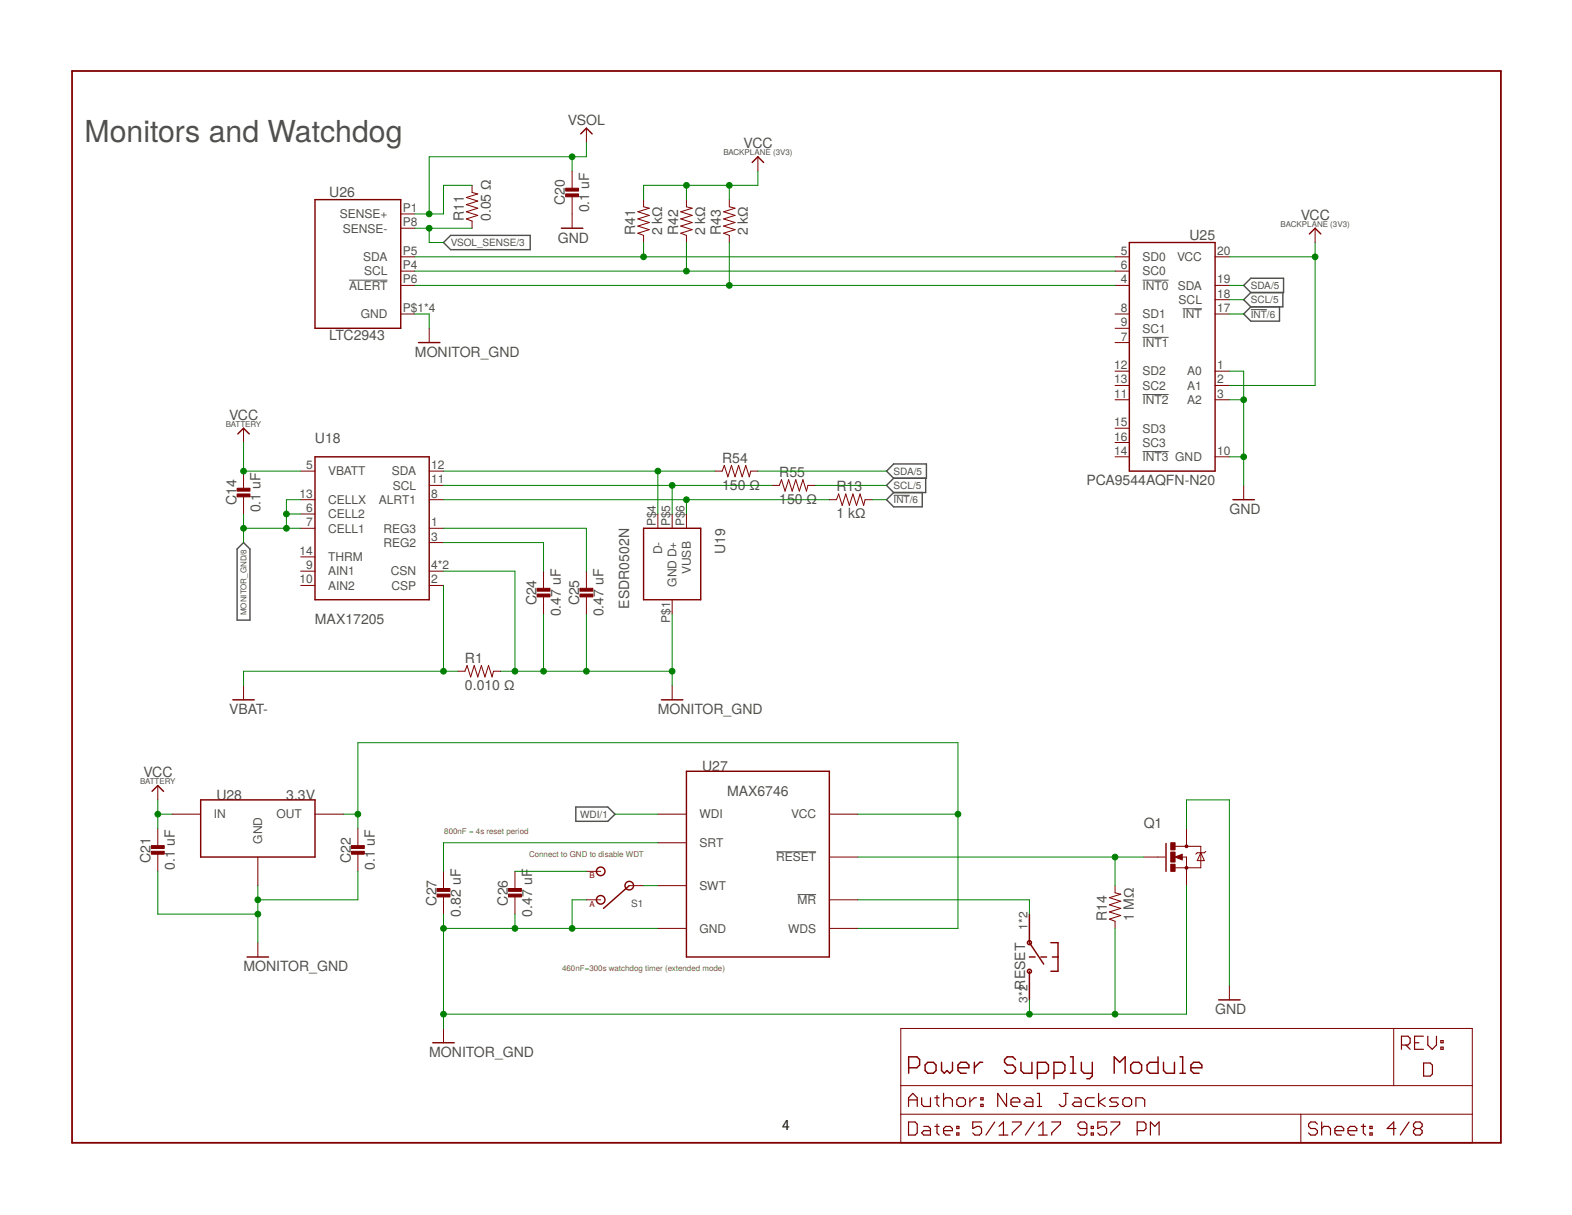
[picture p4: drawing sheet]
<svg xmlns="http://www.w3.org/2000/svg" width="279mm" height="216mm" viewBox="0 0 279 216" stroke-linecap="round" stroke-linejoin="round" font-family="sans-serif">
<path d="M62 49.8h6.9M203.1 49.8h4.6M203.1 59.9h4.6M210.2 54.9h3.4M222.3 55h2.9M203.1 70.1h4.6M158.8 88h2.9M203.1 80.2h4.6M137.9 151.4h7.2M141.7 159h3.4" fill="none" stroke="#505050" stroke-width=".18"/>
<path d="M78.8 43.1l1.3-1.3h14.1v2.6h-14.1zM221 50.7l1.3-1.3h5.8v2.6h-5.8zM222.3 52l-1.3 1.3 1.3 1.2M222.3 54.5l-1.3 1.3 1.3 1.3h5.1v-2.6M228 52v2.5h-5.7M43.3 96.4l1.1 1.2v12.6h-2.3v-12.6zM157.6 83.7l1.2-1.3h5.9v2.6h-5.9zM158.8 85l-1.2 1.3 1.2 1.2M158.8 87.5l-1.2 1.3 1.2 1.3h5.1v-2.6M164.5 85v2.5h-5.7M102.3 143.4h5.7l1.3 1.3-1.3 1.2h-5.7z" fill="none" stroke="#505050" stroke-width=".25"/>
<path d="M12.8 12.6h254v190.5h-254zM210 152l-.9 .3 .9 .2v-.2h-.3" fill="none" stroke="#800000" stroke-width=".32"/>
<g fill="none" stroke="#800000" stroke-width=".18">
<path d="M71.2 38h2.5M83.9 32.9v1.3l1 .3-2 .6 2 .6-2 .7 2 .6-2 .6 2 .7-2 .6 1 .4v1.3M101.7 30.4v3M101.7 34.7v5.9M104.2 22.8v2.5M114.4 35.5v1.2l1 .3-2 .6 2 .7-2 .6 2 .6-2 .7 2 .6-2 .6 1 .4v1.3M122 35.5v1.2l1 .3-2 .6 2 .7-2 .6 2 .6-2 .7 2 .6-2 .6 1 .4v1.3M129.6 35.5v1.2l1 .3-2 .6 2 .7-2 .6 2 .6-2 .7 2 .6-2 .6 1 .4v1.3M134.7 27.9v2.5M71.2 50.7h2.5M71.2 45.6h2.5M71.2 48.2h2.5"/>
<path d="M71.2 55.8h2.5M71.2 40.6h2.5M76.3 58.3v2.6M198.2 50.7h2.5M198.2 45.6h2.5M198.2 48.2h2.5M198.2 55.8h2.5M198.2 58.3h2.5M216 50.7h2.5M216 45.6h2.5M216 55.8h2.5M216 53.3h2.5"/>
<path d="M233.7 40.6v2.5M43.3 76.1v2.5M198.2 66h2.5M198.2 68.5h2.5M198.2 71h2.5M198.2 60.9h2.5M198.2 76.1h2.5M198.2 78.6h2.5M216 66h2.5M216 68.5h2.5M216 71h2.5M43.3 83.7v3.1"/>
<path d="M43.3 88v3.3M53.4 93.9h2.6M53.4 83.7h2.6M53.4 91.3h2.6M53.4 88.8h2.6M53.4 99h2.6M76.3 93.9h2.5M76.3 96.4h2.5M76.3 83.7h2.5M76.3 88.8h2.5M76.3 86.3h2.5M116.9 91.3v2.6"/>
<path d="M119.5 91.3v2.6M122 91.3v2.6M127.1 83.7h1.3l.3-1 .7 2 .6-2 .6 2 .7-2 .6 2 .6-2 .7 2 .2-1h1.3M137.2 86.3h1.3l.4-1.1 .6 2.1 .7-2.1 .6 2.1 .6-2.1 .7 2.1 .6-2.1 .6 2.1 .3-1h1.3M147.4 88.8h1.3l.4-1 .6 2 .6-2 .7 2 .6-2 .6 2 .7-2 .6 2 .3-1h1.2M198.2 81.2h2.5M216 81.2h2.5M221 86.3v2.5M53.4 104h2.6M53.4 101.5h2.6M76.3 104h2.5M76.3 101.5h2.5"/>
<path d="M81.4 119.3h1.2l.4-1 .7 2 .6-2 .6 2 .7-2 .6 2 .6-2 .7 2 .2-1h1.3M96.6 101.5v3M96.6 105.8v3.3M104.2 101.5v3M104.2 105.8v3.3M119.5 106.6v2.5M28 139.6v2.5M43.3 121.8v2.6M119.5 121.8v2.6M28 147.2v3.1M28 151.5v3.3M30.6 144.7h5.1"/>
<path d="M45.8 152.3v5.1M56 144.7h5.1M63.6 147.2v3.1M63.6 151.5v3.3M78.8 154.8v3.1M78.8 159.1v3.3M91.5 154.8v3.1M91.5 159.1v3.3M104.2 159.9h2.6M104.2 154.8h2.6M111.8 157.4h2.6M116.9 144.7h5.1"/>
<path d="M116.9 157.4h5.1M116.9 149.8h5.1M147.4 144.7h5.1M147.4 152.3h5.1M147.4 159.9h5.1M198.2 157.4v1.2l1 .3-2 .6 2 .6-2 .7 2 .6-2 .7 2 .6-2 .6 1 .4v1.3M203.3 152.3h3.8M208.9 152.3l1.2-.5v1zM208.9 150.4h4.5v3.8h-4.5M210 152.3h.9v5.1M210.9 147.2v3.2M213.4 151.5l.7 1.4h-1.3z"/>
<path d="M214.3 151.3l-.2 .2h-1.3l-.3 .3M45.8 167.5v2.6M116.9 165h5.1M147.4 165h5.1M183 162.4v5.1M183 172.6v5.1M218.5 175.1v2.6M78.8 182.8v2.5M160.1 182.8h101.6v20.3h-101.6zM160.1 198h101.6M160.1 192.9h101.6M231.2 198v5.1"/>
<path d="M247.7 182.8v10.1"/>
</g>
<g fill="none" stroke="#800000" stroke-width=".21">
<path d="M161.5 196.6v-1.5l.7-.8 .8 .8v1.5M161.5 199.4h1.1l.4 .3v1.6l-.4 .4h-1.1zM161.5 195.5h1.5M163.8 195.1v1.1l.4 .4h1.2v-1.5M166.1 195.1h.8M166.5 194.7v1.5l.4 .4M166.5 199.7v1.6l.4 .4M167.7 194.3v2.3M167.7 195.5l.4-.4h.8l.4 .4v1.1M170.4 195.1h.8l.4 .4v.7l-.4 .4h-.8l-.3-.4v-.7zM172.4 195.1v1.5M173.5 195.1h-.3l-.8 .7"/>
<path d="M174.3 195.1h.4v.4h-.4zM174.3 196.2h.4v.4h-.4zM174.5 199.4h-1.6v1.1l.8-.3h.4l.4 .3v.8l-.4 .4h-.8l-.4-.4M176.8 199.4l-1.6 2.3M178.9 194.3v2.3l-1.6-2.3v2.3M179.7 195.8h1.6v-.3l-.5-.4h-.7l-.4 .4v.7l.4 .4h.7M179.9 199.4h1.6v.3l-1.6 1.6v.4M182.4 195.1h.8l.4 .4v1.1h-1.2l-.4-.4 .4-.4h1.2M183.8 199.4l-1.6 2.3M184.4 196.6h.7M184.4 194.3h.3v2.3M186.9 199.4h1.6v.3l-1.6 1.6v.4"/>
<path d="M189 194.3h.8M189.4 194.3v1.9l-.4 .4h-.4l-.3-.4M191 195.1h.8l.4 .4v1.1h-1.2l-.4-.4 .4-.4h1.2M194.5 195.1h-1.2l-.4 .4v.7l.4 .4h1.2M195.3 194.3v2.3M196.4 195.1l-1.1 .7 1.1 .8M196.7 199.4h-1.6v1.1l.8-.3h.4l.4 .3v.8l-.4 .4h-.8l-.4-.4M197.4 199.4h1.6v.3l-1.6 1.6v.4M198.8 195.1h-1.2l-.4 .4 .4 .3h.8l.4 .4-.4 .4h-1.2M199.6 195.5l.3-.4h.8l.4 .4v.7l-.4 .4h-.8l-.3-.4zM201.9 196.6v-1.5h1.2l.4 .4v1.1M234.1 199.7l-.4-.3h-.7l-.4 .3v.5l.4 .3h.7l.4 .4v.4l-.4 .4h-.7l-.4-.4"/>
<path d="M234.9 199.4v2.3M242.3 199.7v1.6l.4 .4M249.1 185.7h1.2l.3-.4v-.8l-.3-.4h-1.2v2.4M249.9 185.7l.7 .8M250.4 199.4l-1.5 2.3M251.4 185.3h.8M253 184.1h-1.6v2.4h1.6M253 188.9h1.2l.4 .4v1.5l-.4 .4h-1.2zM253.8 184.1v1.6l.8 .8 .7-.8v-1.6M256.1 186.1h.4v.4h-.4zM256.1 184.9h.4v.4h-.4zM164.2 200.2h.8l.4 .3v1.2h-1.2l-.4-.4 .4-.4h1.2"/>
<path d="M166.1 200.2h.8M167.7 200.9h1.6v-.4l-.4-.3h-.8l-.4 .3v.8l.4 .4h.8M170.1 201.3h.3v.4h-.3zM170.1 200.2h.3v.3h-.3zM177.6 201.7h1.5M177.6 200.2l.8-.8v2.3M184.6 201.7h1.5M184.6 200.2l.8-.8v2.3M193.2 200.5h-1.2l-.4-.3v-.5l.4-.3h.8l.4 .3v1.6l-.4 .4h-.8l-.4-.4M194 201.3h.3v.4h-.3zM194 200.2h.3v.3h-.3zM202.1 200.9h1.2l.4-.4v-.8l-.4-.3h-1.2v2.3"/>
<path d="M204.5 201.7v-2.3l.8 .8 .7-.8v2.3M234.9 200.5l.4-.3h.8l.4 .3v1.2M237.3 200.9h1.5v-.4l-.4-.3h-.8l-.3 .3v.8l.3 .4h.8M239.6 200.9h1.6v-.4l-.4-.3h-.8l-.4 .3v.8l.4 .4h.8M241.9 200.2h.8M243.5 201.3h.4v.4h-.4zM243.5 200.2h.4v.3h-.4zM248.1 200.5h-1.6l1.2-1.1v2.3M251.6 200.5l-.4 .4v.4l.4 .4h.8l.4-.4v-.4l-.4-.4M251.6 200.5l-.4-.3v-.5l.4-.3h.8l.4 .3v.5l-.4 .3M251.6 200.5h.8"/>
</g>
<g fill="none" stroke="#800000" stroke-width=".25">
<path d="M56 35.5h15.2v22.8h-15.2zM103.2 23.8l1-1 1 1M133.7 28.9l1-1 1 1M99.8 40.6h3.8M200.7 43.1h15.3v40.6h-15.3zM232.7 41.6l1-1 1.1 1M42.3 77.1l1-1 1 1M74.4 60.9h3.8M56 81.2h20.3v25.4h-20.3zM114.4 93.9h10.1v12.7h-10.1zM219.1 88.8h3.8M41.4 124.4h3.8"/>
<path d="M117.6 124.4h3.8M122 137.1h25.4v33h-25.4zM27 140.6l1-1 1.1 1M35.7 142.1h20.3v10.2h-20.3zM111.8 157.4l-4.5 4M207.2 149.9v4.9M43.9 170.1h3.8M183 170.1h1M183 162.4v5.1l2.5 3.8M183 172.6v5.1M185 170.1h1M186.8 167.5h1.2v5.1h-1.2"/>
<path d="M187 170.1h1M216.6 177.7h3.8M76.9 185.3h3.8M161.5 189.7h1.5l.4-.4v-1l-.4-.5h-1.5v2.9M164.4 189.3l.5-.5h1l.5 .5v.9l-.5 .5h-1l-.5-.5zM167.3 188.8v1.4l.5 .5 .5-.5 .5 .5 .5-.5v-1.4M170.3 189.7h1.9v-.4l-.5-.5h-.9l-.5 .5v.9l.5 .5h.9M173.2 188.8v1.9M174.6 188.8h-.4l-1 .9M180.5 188.3l-.5-.5h-1l-.5 .5v.5l.5 .5h1l.5 .4v.5l-.5 .5h-1l-.5-.5M181.5 188.8v1.4l.4 .5h1.5v-1.9M184.4 190.7h1.5l.5-.5v-.9l-.5-.5h-1.5v2.9"/>
<path d="M187.3 190.7h1.5l.5-.5v-.9l-.5-.5h-1.5v2.9M190.2 187.8h.5v2.9M190.2 190.7h1M192.2 188.8v1.4l.5 .5h1.4M194.1 188.8v2.4l-.4 .5h-.5M198 190.7v-2.9l1 1 1-1v2.9M201 189.3l.4-.5h1l.5 .5v.9l-.5 .5h-1l-.4-.5zM205.8 187.8v2.9h-1.4l-.5-.5v-.9l.5-.5h1.4M206.8 188.8v1.4l.5 .5h1.4v-1.9M209.7 187.8h.5v2.9M209.7 190.7h1M211.7 189.7h1.9v-.4l-.5-.5h-.9l-.5 .5v.9l.5 .5h.9"/>
<circle cx="106.8" cy="159.9" r=".76"/>
<circle cx="106.8" cy="154.8" r=".76"/>
<circle cx="111.8" cy="157.4" r=".76"/>
<circle cx="183" cy="172.6" r=".36"/>
<circle cx="183" cy="167.5" r=".36"/>
</g>
<g fill="#800000" stroke="#800000" stroke-width=".18">
<path d="M42.1 86.8h2.3v.5h-2.3z"/>
<path d="M42.1 87.8h2.3v.5h-2.3z"/>
<path d="M95.5 104.5h2.2v.6h-2.2z"/>
<path d="M95.5 105.6h2.2v.5h-2.2z"/>
<path d="M103.1 104.5h2.3v.6h-2.3z"/>
<path d="M103.1 105.6h2.3v.5h-2.3z"/>
<path d="M100.5 33.4h2.3v.6h-2.3z"/>
<path d="M100.5 34.5h2.3v.5h-2.3z"/>
<path d="M90.4 157.9h2.3v.5h-2.3z"/>
<path d="M90.4 158.9h2.3v.5h-2.3z"/>
<path d="M77.7 157.9h2.3v.5h-2.3z"/>
<path d="M77.7 158.9h2.3v.5h-2.3z"/>
<path d="M26.9 150.3h2.3v.5h-2.3z"/>
<path d="M26.9 151.3h2.3v.5h-2.3z"/>
<path d="M62.5 150.3h2.2v.5h-2.2z"/>
<path d="M62.5 151.3h2.2v.5h-2.2z"/>
<path d="M208.1 153.6h.8v1.2h-.8z"/>
<path d="M208.1 149.8h.8v1.2h-.8z"/>
<path d="M208.1 151.4h.8v1.8h-.8z"/>
</g>
<g fill="none" stroke="#800000" stroke-width=".42">
<circle cx="210.9" cy="150.4" r=".13"/>
<circle cx="210.9" cy="154.2" r=".13"/>
</g>
<g fill="none" stroke="#008000" stroke-width=".18">
<path d="M83.9 32.9h-5.1v5.1h-5.1M101.7 27.9v2.5M104.2 25.3v2.6h-27.9v10.1M122 32.9v2.6M129.6 32.9v2.6M134.7 30.4v2.5h-20.3v2.6M73.7 40.6h10.2M73.7 55.8h2.6v2.5M73.7 45.6h124.5M73.7 50.7h124.5M73.7 48.2h124.5M76.3 40.6v2.5h2.5"/>
<path d="M114.4 43.1v2.5M122 43.1v5.1M129.6 43.1v7.6M218.5 45.6h15.2M218.5 50.7h2.5M218.5 53.3h2.5M218.5 55.8h2.5M233.7 43.1v25.4h-15.2M43.3 78.6v5.1h10.1M218.5 66h2.5v20.3M218.5 71h2.5M43.3 91.3v5.1"/>
<path d="M43.3 93.9h10.1M50.9 91.3h2.5M53.4 88.8h-2.5v5.1M78.8 83.7h48.3M78.8 86.3h58.4M78.8 88.8h68.6M78.8 96.4h17.8v5.1M78.8 93.9h25.4v7.6M116.9 83.7v7.6M119.5 86.3v5M122 88.8v2.5M134.7 83.7h22.9"/>
<path d="M144.9 86.3h12.7M155 88.8h2.6M218.5 81.2h2.5M78.8 104v15.3M78.8 101.5h12.7v17.8M81.4 119.3h-38.1v2.5M89 119.3h30.5M96.6 109.1v10.2M104.2 109.1v10.2M119.5 109.1v12.7M28 142.1v5.1M28 154.8v7.6h17.8"/>
<path d="M28 144.7h2.6M45.8 157.4v10.1M61.1 144.7h2.5M63.6 147.2v-15.2h106.7v33h-17.8M63.6 154.8v5.1h-17.8M91.5 154.8h12.7M104.2 159.9h-2.5v5.1M109.3 144.7h7.6M114.4 157.4h2.5M116.9 149.8h-38.1v5M152.5 144.7h17.8M152.5 152.3h50.8"/>
<path d="M152.5 159.9h30.5v2.5M198.2 152.3v5.1M210.9 147.2v-5.1h7.6v33M210.9 157.4v22.8h-132.1M78.8 162.4v20.4M78.8 165h38.1M91.5 162.4v2.6M183 177.7v2.5M198.2 165v15.2"/>
</g>
<g fill="#008000" stroke="#008000" stroke-width=".18">
<circle cx="221" cy="71" r=".51"/>
<circle cx="221" cy="81.2" r=".51"/>
<circle cx="28" cy="144.7" r=".51"/>
<circle cx="43.3" cy="83.7" r=".51"/>
<circle cx="76.3" cy="40.6" r=".51"/>
<circle cx="116.9" cy="83.7" r=".51"/>
<circle cx="119.5" cy="86.3" r=".51"/>
<circle cx="122" cy="88.8" r=".51"/>
<circle cx="78.8" cy="119.3" r=".51"/>
<circle cx="233.7" cy="45.6" r=".51"/>
<circle cx="129.6" cy="32.9" r=".51"/>
<circle cx="122" cy="32.9" r=".51"/>
<circle cx="101.7" cy="27.9" r=".51"/>
<circle cx="76.3" cy="38" r=".51"/>
<circle cx="129.6" cy="50.7" r=".51"/>
<circle cx="122" cy="48.2" r=".51"/>
<circle cx="114.4" cy="45.6" r=".51"/>
<circle cx="198.2" cy="152.3" r=".51"/>
<circle cx="170.3" cy="144.7" r=".51"/>
<circle cx="63.6" cy="144.7" r=".51"/>
<circle cx="78.8" cy="180.2" r=".51"/>
<circle cx="198.2" cy="180.2" r=".51"/>
<circle cx="101.7" cy="165" r=".51"/>
<circle cx="78.8" cy="165" r=".51"/>
<circle cx="91.5" cy="165" r=".51"/>
<circle cx="183" cy="180.2" r=".51"/>
<circle cx="50.9" cy="91.3" r=".51"/>
<circle cx="50.9" cy="93.9" r=".51"/>
<circle cx="43.3" cy="93.9" r=".51"/>
<circle cx="104.2" cy="119.3" r=".51"/>
<circle cx="91.5" cy="119.3" r=".51"/>
<circle cx="96.6" cy="119.3" r=".51"/>
<circle cx="119.5" cy="119.3" r=".51"/>
<circle cx="45.8" cy="162.4" r=".51"/>
<circle cx="45.8" cy="159.9" r=".51"/>
</g>
<text font-size="5.4" fill="#505050" x="15" y="25.3">Monitors and Watchdog</text>
<text font-size="2.7" x="139" y="200.9">4</text>
<g font-size="2.5" fill="#505050">
<text x="100.9" y="22.3">VSOL</text>
<text x="132.2" y="26.3">VCC</text>
<text x="58.5" y="35">U26</text>
<text x="82.4" y="39.3" transform="rotate(-90 82.4 39.3)">R11</text>
<text x="87.2" y="39.3" transform="rotate(-90 87.2 39.3)">0.05 Ω</text>
<text x="100.4" y="36.5" transform="rotate(-90 100.4 36.5)">C20</text>
<text x="104.7" y="37.7" transform="rotate(-90 104.7 37.7)">0.1 uF</text>
<text x="112.9" y="41.8" transform="rotate(-90 112.9 41.8)">R41</text>
<text x="117.7" y="41.8" transform="rotate(-90 117.7 41.8)">2 kΩ</text>
<text x="120.5" y="41.8" transform="rotate(-90 120.5 41.8)">R42</text>
<text x="125.3" y="41.8" transform="rotate(-90 125.3 41.8)">2 kΩ</text>
<text x="128.1" y="41.8" transform="rotate(-90 128.1 41.8)">R43</text>
<text x="132.9" y="41.8" transform="rotate(-90 132.9 41.8)">2 kΩ</text>
<text x="231.2" y="39">VCC</text>
<text x="99.2" y="43.1">GND</text>
<text x="211.4" y="42.6">U25</text>
<text x="58.5" y="60.4">LTC2943</text>
<text x="73.8" y="63.4">MONITOR_GND</text>
<text x="40.7" y="74.6">VCC</text>
<text x="56" y="78.6">U18</text>
<text x="128.4" y="82.2">R54</text>
<text x="42" y="89.8" transform="rotate(-90 42 89.8)">C14</text>
<text x="128.4" y="87">150 Ω</text>
<text x="138.5" y="89.6">150 Ω</text>
<text x="138.5" y="84.8">R55</text>
<text x="148.7" y="87.3">R13</text>
<text x="193.1" y="86.3">PCA9544AQFN-N20</text>
<text x="46.3" y="91.1" transform="rotate(-90 46.3 91.1)">0.1 uF</text>
<text x="148.7" y="92.1">1 kΩ</text>
<text x="218.5" y="91.3">GND</text>
<text x="128.9" y="98.5" transform="rotate(-90 128.9 98.5)">U19</text>
<text x="95.3" y="107.6" transform="rotate(-90 95.3 107.6)">C24</text>
<text x="103" y="107.6" transform="rotate(-90 103 107.6)">C25</text>
<text x="56" y="110.9">MAX17205</text>
<text x="99.7" y="109.5" transform="rotate(-90 99.7 109.5)">0.47 uF</text>
<text x="107.3" y="109.5" transform="rotate(-90 107.3 109.5)">0.47 uF</text>
<text x="111.8" y="108.2" transform="rotate(-90 111.8 108.2)">ESDR0502N</text>
<text x="82.6" y="117.8">R1</text>
<text x="82.6" y="122.6">0.010 Ω</text>
<text x="40.7" y="126.9">VBAT-</text>
<text x="116.9" y="126.9">MONITOR_GND</text>
<text x="124.8" y="137">U27</text>
<text x="25.5" y="138.1">VCC</text>
<text x="38.5" y="142.1">U28</text>
<text x="50.9" y="142.1">3.3V</text>
<text x="129.2" y="141.4">MAX6746</text>
<text x="203.3" y="147.2">Q1</text>
<text x="26.8" y="153.3" transform="rotate(-90 26.8 153.3)">C21</text>
<text x="31.1" y="154.6" transform="rotate(-90 31.1 154.6)">0.1 uF</text>
<text x="62.3" y="153.3" transform="rotate(-90 62.3 153.3)">C22</text>
<text x="66.6" y="154.6" transform="rotate(-90 66.6 154.6)">0.1 uF</text>
<text x="77.6" y="160.9" transform="rotate(-90 77.6 160.9)">C27</text>
<text x="90.3" y="160.9" transform="rotate(-90 90.3 160.9)">C26</text>
<text x="81.9" y="162.9" transform="rotate(-90 81.9 162.9)">0.82 uF</text>
<text x="94.6" y="162.9" transform="rotate(-90 94.6 162.9)">0.47 uF</text>
<text x="196.7" y="163.7" transform="rotate(-90 196.7 163.7)">R14</text>
<text x="201.5" y="163.7" transform="rotate(-90 201.5 163.7)">1 MΩ</text>
<text x="43.3" y="172.6">MONITOR_GND</text>
<text x="182.2" y="175.8" transform="rotate(-90 182.2 175.8)">RESET</text>
<text x="216" y="180.2">GND</text>
<text x="76.3" y="187.8">MONITOR_GND</text>
</g>
<g font-size="2.1" fill="#505050">
<text x="60.4" y="38.8">SENSE+</text>
<text x="60.9" y="41.3">SENSE-</text>
<text x="71.6" y="37.7">P1</text>
<text x="71.6" y="40.2">P8</text>
<text x="64.6" y="46.4">SDA</text>
<text x="71.6" y="45.3">P5</text>
<text x="71.6" y="47.8">P4</text>
<text x="199.2" y="45.3">5</text>
<text x="199.2" y="47.8">6</text>
<text x="203.1" y="46.4">SD0</text>
<text x="209.2" y="46.4">VCC</text>
<text x="216.3" y="45.3">20</text>
<text x="62" y="51.5">ALERT</text>
<text x="64.7" y="48.9">SCL</text>
<text x="71.6" y="50.4">P6</text>
<text x="199.2" y="50.4">4</text>
<text x="203.1" y="51.5">INT0</text>
<text x="203.1" y="48.9">SC0</text>
<text x="209.3" y="51.5">SDA</text>
<text x="216.3" y="52.9">18</text>
<text x="216.3" y="50.4">19</text>
<text x="64.1" y="56.6">GND</text>
<text x="71.6" y="55.4">P$1*4</text>
<text x="199.2" y="55.4">8</text>
<text x="199.2" y="58">9</text>
<text x="203.1" y="56.6">SD1</text>
<text x="203.1" y="59.1">SC1</text>
<text x="209.5" y="54">SCL</text>
<text x="210.2" y="56.6">INT</text>
<text x="216.3" y="55.4">17</text>
<text x="198" y="65.6">12</text>
<text x="199.2" y="60.5">7</text>
<text x="203.1" y="61.6">INT1</text>
<text x="216.3" y="65.6">1</text>
<text x="198" y="70.7">11</text>
<text x="198" y="68.1">13</text>
<text x="203.1" y="71.8">INT2</text>
<text x="203.1" y="66.7">SD2</text>
<text x="203.1" y="69.2">SC2</text>
<text x="211" y="66.7">A0</text>
<text x="211" y="69.2">A1</text>
<text x="211" y="71.8">A2</text>
<text x="216.3" y="68.1">2</text>
<text x="216.3" y="70.7">3</text>
<text x="198" y="75.7">15</text>
<text x="203.1" y="76.9">SD3</text>
<text x="54.4" y="83.4">5</text>
<text x="76.6" y="83.4">12</text>
<text x="198" y="80.8">14</text>
<text x="198" y="78.3">16</text>
<text x="203.1" y="81.9">INT3 GND</text>
<text x="203.1" y="79.4">SC3</text>
<text x="216.3" y="80.8">10</text>
<text x="53.3" y="88.4">13</text>
<text x="58.3" y="84.5">VBATT</text>
<text x="58.3" y="89.6">CELLX</text>
<text x="67.4" y="89.6">ALRT1</text>
<text x="69.6" y="84.5">SDA</text>
<text x="69.8" y="87">SCL</text>
<text x="76.6" y="88.4">8</text>
<text x="76.6" y="85.9">11</text>
<text x="54.4" y="91">6</text>
<text x="54.4" y="93.5">7</text>
<text x="58.3" y="92.1">CELL2</text>
<text x="58.3" y="94.6">CELL1</text>
<text x="68.1" y="94.6">REG3</text>
<text x="76.6" y="93.5">1</text>
<text x="116.6" y="93.5" transform="rotate(-90 116.6 93.5)">P$4</text>
<text x="119.1" y="93.5" transform="rotate(-90 119.1 93.5)">P$5</text>
<text x="121.7" y="93.5" transform="rotate(-90 121.7 93.5)">P$6</text>
<text x="53.3" y="98.6">14</text>
<text x="54.4" y="101.1">9</text>
<text x="58.3" y="99.7">THRM</text>
<text x="68.1" y="97.2">REG2</text>
<text x="76.6" y="96.1">3</text>
<text x="76.6" y="101.1">4*2</text>
<text x="117.7" y="98.5" transform="rotate(-90 117.7 98.5)">D-</text>
<text x="53.3" y="103.7">10</text>
<text x="58.3" y="102.3">AIN1</text>
<text x="58.3" y="104.8">AIN2</text>
<text x="69.4" y="102.3">CSN</text>
<text x="69.6" y="104.8">CSP</text>
<text x="76.6" y="103.7">2</text>
<text x="120.2" y="104.2" transform="rotate(-90 120.2 104.2)">GND D+</text>
<text x="122.8" y="102" transform="rotate(-90 122.8 102)">VUSB</text>
<text x="119.1" y="110.7" transform="rotate(-90 119.1 110.7)">P$1</text>
<text x="38" y="145.4">IN</text>
<text x="46.6" y="149.9" transform="rotate(-90 46.6 149.9)">GND</text>
<text x="49.1" y="145.4">OUT</text>
<text x="124.3" y="145.4">WDI</text>
<text x="140.6" y="145.4">VCC</text>
<text x="124.3" y="150.5">SRT</text>
<text x="137.9" y="153">RESET</text>
<text x="124.3" y="158.1">SWT</text>
<text x="141.7" y="160.7">MR</text>
<text x="124.3" y="165.7">GND</text>
<text x="140.1" y="165.7">WDS</text>
<text x="182.6" y="165.2" transform="rotate(-90 182.6 165.2)">1*2</text>
<text x="182.6" y="178.2" transform="rotate(-90 182.6 178.2)">3*2</text>
</g>
<g font-size="1.8" fill="#505050">
<text x="80.1" y="43.7">VSOL_SENSE/3</text>
<text x="222.3" y="51.3">SDA/5</text>
<text x="222.3" y="53.9">SCL/5</text>
<text x="222.3" y="56.4">INT/6</text>
<text x="158.8" y="84.4">SDA/5</text>
<text x="158.8" y="86.9">SCL/5</text>
<text x="158.8" y="89.4">INT/6</text>
<text x="103.1" y="145.3">WDI/1</text>
<text x="112.2" y="161.2">S1</text>
</g>
<g font-size="1.4" fill="#505050">
<text x="128.6" y="27.6">BACKPLANE (3V3)</text>
<text x="227.6" y="40.3">BACKPLANE (3V3)</text>
<text x="40.1" y="75.8">BATTERY</text>
<text x="43.8" y="109.3" transform="rotate(-90 43.8 109.3)">MONITOR_GND/8</text>
<text x="24.9" y="139.3">BATTERY</text>
</g>
<g font-size="1.4" fill="#808000">
<text x="79" y="148.2">800nF = 4s reset period</text>
<text x="94" y="152.3">Connect to GND to disable WDT</text>
<text x="99.9" y="172.6">460nF=300s watchdog timer (extended mode)</text>
</g>
<g font-size="1.4" fill="#800000">
<text x="104.8" y="161.2">A</text>
<text x="104.8" y="156.1">B</text>
</g>
</svg>
